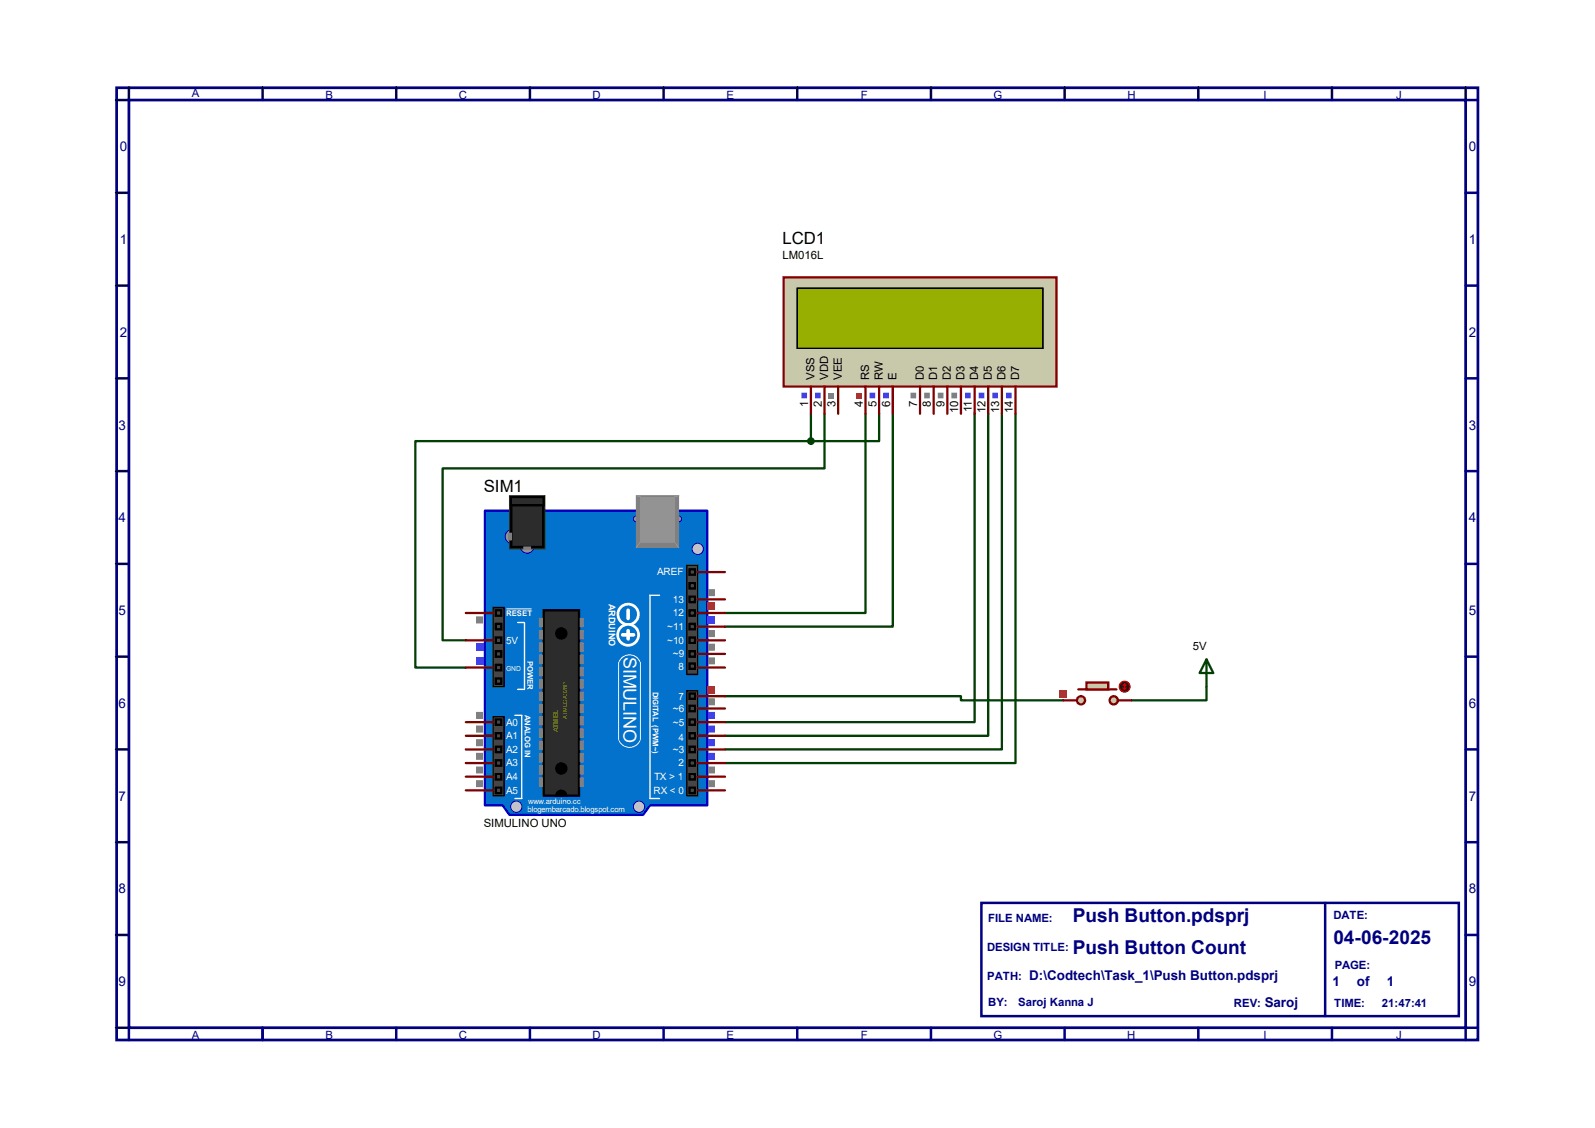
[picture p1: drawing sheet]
<svg xmlns="http://www.w3.org/2000/svg" width="297mm" height="210mm" viewBox="0 0 297 210" stroke-linecap="round" stroke-linejoin="round" font-family="sans-serif">
<path d="M21.7 16.3h253.5v177.3h-253.5zM24 18.6h248.9v172.7h-248.9z" fill="none" stroke="#000080" stroke-width=".51"/>
<g fill="none" stroke="#000080" stroke-width=".47">
<path d="M24 16.3v2.3h-2.3M48.9 16.3v2.3M73.8 16.3v2.3M98.7 16.3v2.3M123.6 16.3v2.3M148.5 16.3v2.3M173.4 16.3v2.3M198.2 16.3v2.3M223.1 16.3v2.3M248 16.3v2.3M272.9 16.3v2.3h2.3M21.7 35.9h2.3"/>
<path d="M272.9 35.9h2.3M21.7 53.2h2.3M272.9 53.2h2.3M21.7 70.4h2.3M272.9 70.4h2.3M21.7 87.7h2.3M272.9 87.7h2.3M21.7 105h2.3M272.9 105h2.3M21.7 122.3h2.3M21.7 139.5h2.3M272.9 122.3h2.3"/>
<path d="M272.9 139.5h2.3M21.7 156.8h2.3M272.9 156.8h2.3M21.7 174.1h2.3M272.9 174.1h2.3M21.7 191.3h2.3v2.3M48.9 191.3v2.3M73.8 191.3v2.3M98.7 191.3v2.3M123.6 191.3v2.3M148.5 191.3v2.3M173.4 191.3v2.3"/>
<path d="M198.2 191.3v2.3M223.1 191.3v2.3M248 191.3v2.3M275.2 191.3h-2.3v2.3"/>
</g>
<g fill="none" stroke="#000" stroke-width=".19">
<path d="M21.5 18.6h2.3M24 16.1v2.3M48.9 16.1v2.3M73.8 16.1v2.3M98.7 16.1v2.3M123.6 16.1v2.3M148.5 16.1v2.3M173.4 16.1v2.3M198.2 16.1l.1 2.3M223.1 16.1l.1 2.3M248 16.1l.1 2.3M272.9 16.1l.1 2.3"/>
<path d="M21.5 35.9h2.3M21.5 53.2h2.3M21.5 70.4h2.3M21.5 87.7h2.3M21.5 105h2.3M21.5 122.3h2.3M21.5 139.5h2.3M21.5 156.8h2.3M21.5 174.1h2.3M21.5 191.3h2.3"/>
</g>
<path d="M182.8 168.1h88.9v21.1h-88.9z" fill="#fff" stroke="#000080" stroke-width=".47"/>
<path d="M246.8 168.1v21.1" fill="none" stroke="#000080" stroke-width=".47"/>
<path d="M151 77v5.1M153.5 77v10.2h-71.1v32h4.3M161.2 77v37.1h-26.2M163.7 77v5.1h-12.7M166.2 77v39.7h-31.2M181.5 77v57.5h-46.5M184 77v60h-49M186.6 77v62.5h-51.6M189.1 77v65.1h-54.1M151 82.1h-73.7v42.2h9.4M135 129.6h43.9v.8h19.1M224.7 127.8v2.6h-14" fill="none" stroke="#004000" stroke-width=".42"/>
<path d="M90.3 95.1h41.4v54.8h-10.7l-1.2 1.8h-24.9l-1.3-1.8h-3.3z" fill="#0272cc" stroke="#0000c0" stroke-width=".42"/>
<path d="M97.7 115.9v12.5M122.8 110.8h-1.8v37.9h1.8M95.9 133.2h1.3v15.5" fill="none" stroke="#fff" stroke-width=".25"/>
<circle cx="117.2" cy="124" r="2.12" fill="#0272cc" stroke="#fff" stroke-width=".19" stroke-dasharray=".4 .1"/>
<circle cx="117.2" cy="137" r="2.16" fill="#0272cc" stroke="#fff" stroke-width=".19"/>
<path d="M114.9 123.5h4.6v14h-4.6z" fill="#0272cc" stroke="#0272cc" stroke-width=".42"/>
<path d="M115.2 123.3v14.5M119.3 123.3v14.5" fill="none" stroke="#fff" stroke-width=".19"/>
<path d="M114.7 137l.7 2.5M115.2 122.5l-.5 1.3M119.3 122.5l.5 1.3M119.8 137l-.5 1.8" fill="none" stroke="#0272cc" stroke-width=".42"/>
<g fill="#0272cc" stroke="#fff" stroke-width=".51">
<circle cx="117" cy="114.4" r="1.91"/>
<circle cx="117" cy="118.2" r="1.95"/>
</g>
<path d="M116 118.2h2M117 113.6v1.5M117 117.4v1.6" fill="none" stroke="#fff" stroke-width=".68"/>
<path d="M96.4 115.9h1.3M96.4 128.4h1.3M95.9 148.7h1.3" fill="none" stroke="#fff" stroke-width=".25"/>
<path d="M94.4 113.4h4.5" fill="none" stroke="#fff" stroke-width=".19"/>
<g fill="#c0c0c0" stroke="#0000c0" stroke-width=".19">
<circle cx="119" cy="150.2" r="1.06"/>
<circle cx="96.1" cy="150.2" r="1.06"/>
<circle cx="129.9" cy="102.2" r="1.06"/>
</g>
<g fill="#464646" stroke="#000" stroke-width=".25">
<path d="M91.8 113.1h2.1v14.7h-2.1z"/>
<path d="M91.8 133.4h2.1v14.8h-2.1z"/>
<path d="M127.9 105.2h2v20.4h-2z"/>
<path d="M127.9 128.6h2v19.6h-2z"/>
</g>
<g fill="#464646" stroke="#000" stroke-width=".42">
<path d="M92.3 113.6h1v1h-1z"/>
<path d="M92.3 116.2h1v1h-1z"/>
<path d="M92.3 118.7h1v1h-1z"/>
<path d="M92.3 121.2h1v1.1h-1z"/>
<path d="M92.3 123.8h1v1h-1z"/>
<path d="M92.3 126.3h1v1h-1z"/>
<path d="M92.3 133.9h1v1.1h-1z"/>
<path d="M92.3 136.5h1v1h-1z"/>
<path d="M92.3 139h1v1h-1z"/>
<path d="M92.3 141.6h1v1h-1z"/>
<path d="M92.3 144.1h1v1h-1z"/>
<path d="M92.3 146.6h1v1.1h-1z"/>
<path d="M128.4 106h1v1h-1z"/>
<path d="M128.4 111.1h1v1h-1z"/>
<path d="M128.4 113.6h1v1h-1z"/>
<path d="M128.4 116.2h1v1h-1z"/>
<path d="M128.4 118.7h1v1h-1z"/>
<path d="M128.4 121.2h1v1.1h-1z"/>
<path d="M128.4 123.5h1v1h-1z"/>
<path d="M128.4 108.5h1v1.1h-1z"/>
<path d="M128.4 129.1h1v1h-1z"/>
<path d="M128.4 131.4h1v1h-1z"/>
<path d="M128.4 133.9h1v1.1h-1z"/>
<path d="M128.4 136.5h1v1h-1z"/>
<path d="M128.4 139h1v1h-1z"/>
<path d="M128.4 141.6h1v1h-1z"/>
<path d="M128.4 144.1h1v1h-1z"/>
<path d="M128.4 146.6h1v1.1h-1z"/>
</g>
<path d="M101.2 113.6h6.6v34.6h-6.6z" fill="#2c2c2c" stroke="#000" stroke-width=".42"/>
<g fill="#000" stroke="#000" stroke-width=".19">
<circle cx="104.5" cy="117.9" r="1.06"/>
<circle cx="104.5" cy="148.2" r="1.06"/>
<circle cx="104.5" cy="143.1" r="1.06"/>
</g>
<path d="M101 148.9h7.1" fill="none" stroke="#0272cc" stroke-width="1.2"/>
<g fill="#939393" stroke="#0000c0" stroke-width=".19">
<circle cx="126.4" cy="96.6" r=".55"/>
<circle cx="118.5" cy="96.6" r=".55"/>
</g>
<path d="M118.5 92.3h7.9v9.6h-7.9z" fill="#808080" stroke="#808080" stroke-width=".19"/>
<path d="M119.3 92.5h6.3v8.4h-6.3z" fill="#939393" stroke="#939393" stroke-width=".19"/>
<path d="M118.5 92.3l.8 .2M126.4 92.3l-.8 .2M119.3 100.9l-.8 1M125.6 100.9l.8 1" fill="none" stroke="#939393" stroke-width=".19"/>
<g fill="#939393" stroke="#0000c0" stroke-width=".19">
<circle cx="98.2" cy="101.7" r="1.31"/>
<circle cx="95.4" cy="99.9" r="1.31"/>
</g>
<path d="M94.9 92.3h6.6v9.9h-6.6z" fill="#000" stroke="#2c2c2c" stroke-width=".19"/>
<g fill="#808080" stroke="#808080" stroke-width=".42">
<path d="M97.7 101.9h1v.3h-1z"/>
<path d="M94.9 99.4h.2v1h-.2z"/>
</g>
<path d="M95.6 93h5.1v8.4h-5.1z" fill="#2c2c2c" stroke="#2c2c2c" stroke-width=".42"/>
<path d="M95.1 92.5h6.1v1.6h-6.1z" fill="#2c2c2c" stroke="#000" stroke-width=".42"/>
<g fill="#808080" stroke="#808080" stroke-width=".25">
<path d="M108.1 115.1h.5v1.6h-.5z"/>
<path d="M108.1 117.4h.5v1.6h-.5z"/>
<path d="M108.1 119.7h.5v1.5h-.5z"/>
<path d="M108.1 122h.5v1.5h-.5z"/>
<path d="M108.1 124.3h.5v1.5h-.5z"/>
<path d="M108.1 126.6h.5v1.5h-.5z"/>
<path d="M108.1 128.9h.5v1.5h-.5z"/>
<path d="M108.1 131.1h.5v1.6h-.5z"/>
<path d="M108.1 133.4h.5v1.6h-.5z"/>
<path d="M108.1 135.7h.5v1.5h-.5z"/>
<path d="M108.1 138h.5v1.5h-.5z"/>
<path d="M108.1 140.3h.5v1.5h-.5z"/>
<path d="M108.1 142.6h.5v1.5h-.5z"/>
<path d="M108.1 144.9h.5v1.5h-.5z"/>
<path d="M100.5 115.1h.5v1.6h-.5z"/>
<path d="M100.5 117.4h.5v1.6h-.5z"/>
<path d="M100.5 119.7h.5v1.5h-.5z"/>
<path d="M100.5 122h.5v1.5h-.5z"/>
<path d="M100.5 124.3h.5v1.5h-.5z"/>
<path d="M100.5 126.6h.5v1.5h-.5z"/>
<path d="M100.5 128.9h.5v1.5h-.5z"/>
<path d="M100.5 131.1h.5v1.6h-.5z"/>
<path d="M100.5 133.4h.5v1.6h-.5z"/>
<path d="M100.5 135.7h.5v1.5h-.5z"/>
<path d="M100.5 138h.5v1.5h-.5z"/>
<path d="M100.5 140.3h.5v1.5h-.5z"/>
<path d="M100.5 142.6h.5v1.5h-.5z"/>
<path d="M100.5 144.9h.5v1.5h-.5z"/>
</g>
<g fill="none" stroke="#800000" stroke-width=".42">
<path d="M86.7 119.2h5.1M86.7 114.1h5.1M129.9 119.2h5.1M129.9 116.7h5.1M129.9 114.1h5.1M129.9 111.6h5.1M129.9 106.5h5.1M86.7 139.5h5.1M86.7 137h5.1M86.7 134.5h5.1M86.7 124.3h5.1M129.9 139.5h5.1"/>
<path d="M129.9 137h5.1M129.9 134.5h5.1M129.9 131.9h5.1M129.9 124.3h5.1M129.9 121.8h5.1M129.9 129.6h5.1M86.7 147.2h5.1M86.7 144.6h5.1M86.7 142.1h5.1M129.9 147.2h5.1M129.9 144.6h5.1M129.9 142.1h5.1"/>
</g>
<path d="M131.8 145.2h1.3v1.4h-1.3zM131.8 142.7h1.3v1.3h-1.3z" fill-rule="evenodd" fill="#808080"/>
<path d="M131.8 140.2h1.3v1.3h-1.3zM131.8 137.6h1.3v1.3h-1.3zM131.8 135.1h1.3v1.3h-1.3zM131.8 132.5h1.3v1.4h-1.3z" fill-rule="evenodd" fill="#4040ff"/>
<path d="M131.8 130h1.3v1.3h-1.3zM131.8 122.4h1.3v1.3h-1.3zM131.8 119.8h1.3v1.4h-1.3zM131.8 117.3h1.3v1.3h-1.3z" fill-rule="evenodd" fill="#808080"/>
<path d="M131.8 114.8h1.3v1.3h-1.3z" fill="#4040ff"/>
<path d="M131.8 112.2h1.3v1.3h-1.3z" fill="#ff4040"/>
<path d="M131.8 109.7h1.3v1.3h-1.3zM88.6 114.8h1.4v1.3h-1.4z" fill-rule="evenodd" fill="#808080"/>
<path d="M131.8 127.7h1.3v1.3h-1.3z" fill="#ff4040"/>
<path d="M88.6 122.4h1.4v1.3h-1.4z" fill="#4040ff"/>
<path d="M88.6 132.5h1.4v1.4h-1.4zM88.6 135.1h1.4v1.3h-1.4zM88.6 137.6h1.4v1.3h-1.4zM88.6 140.2h1.4v1.3h-1.4zM88.6 142.7h1.4v1.3h-1.4zM88.6 145.2h1.4v1.4h-1.4z" fill-rule="evenodd" fill="#808080"/>
<path d="M88.6 119.8h1.4v1.4h-1.4z" fill="#4040ff"/>
<path d="M145.9 51.6h50.8v20.4h-50.8z" fill="#c8c8aa" stroke="#800000" stroke-width=".42"/>
<path d="M148.5 53.7h45.7v11.2h-45.7z" fill="#324600" stroke="#000" stroke-width=".25"/>
<path d="M148.5 53.7h45.7v11.2h-45.7z" fill="#96af00" stroke="#000" stroke-width=".25"/>
<g fill="none" stroke="#800000" stroke-width=".42">
<path d="M151 72v5M153.5 72v5M156.1 72v5M161.2 72v5M163.7 72v5M166.2 72v5M171.3 72v5M173.9 72v5M176.4 72v5M178.9 72v5M181.5 72v5M184 72v5"/>
<path d="M186.6 72v5M189.1 72v5"/>
</g>
<path d="M187.3 73.1h1.1v1.1h-1.1zM184.8 73.1h1v1.1h-1zM182.2 73.1h1.1v1.1h-1.1zM179.7 73.1h1.1v1.1h-1.1z" fill-rule="evenodd" fill="#4040ff"/>
<path d="M177.2 73.1h1v1.1h-1zM174.6 73.1h1.1v1.1h-1.1zM172.1 73.1h1v1.1h-1zM169.5 73.1h1.1v1.1h-1.1z" fill-rule="evenodd" fill="#808080"/>
<path d="M164.5 73.1h1v1.1h-1zM161.9 73.1h1.1v1.1h-1.1z" fill-rule="evenodd" fill="#4040ff"/>
<path d="M159.4 73.1h1v1.1h-1z" fill="#ff4040"/>
<path d="M149.2 73.1h1.1v1.1h-1.1zM151.8 73.1h1v1.1h-1z" fill-rule="evenodd" fill="#4040ff"/>
<path d="M154.3 73.1h1.1v1.1h-1.1z" fill="#808080"/>
<g fill="#c8c8aa" stroke="#800000" stroke-width=".42">
<circle cx="207.4" cy="130.4" r=".76"/>
<circle cx="201.3" cy="130.4" r=".76"/>
</g>
<path d="M200.8 128.4h7.1" fill="none" stroke="#800000" stroke-width=".42"/>
<path d="M202.3 127.1h4.1v1.3h-4.1z" fill="#c8c8aa" stroke="#800000" stroke-width=".42"/>
<path d="M198 130.4h2.5M208.2 130.4h2.5" fill="none" stroke="#800000" stroke-width=".42"/>
<circle cx="209.4" cy="127.8" r="1.02" fill="#400000" stroke="#f00" stroke-width=".21"/>
<path d="M209.2 128.1l.2 .3M209.4 127.3v1.1M209.4 127.3l-.2 .3M209.4 127.3l.3 .3M209.7 128.1l-.3 .3" fill="none" stroke="#f00" stroke-width=".21"/>
<path d="M197.4 128.5h1.3v1.3h-1.3z" fill="#ff4040"/>
<path d="M224.7 122.8l1.2 2.5h-2.5zM224.7 122.8v5" fill="none" stroke="#004000" stroke-width=".42"/>
<circle cx="151" cy="82.1" r=".51" fill="#004000" stroke="#004000" stroke-width=".42"/>
<g font-size="3.6" fill="#000080">
<text x="199.8" y="171.7">Push Button.pdsprj</text>
<text x="199.8" y="177.5">Push Button Count</text>
<text x="248.3" y="175.8">04-06-2025</text>
</g>
<text font-size="3.3" fill="#fff" x="116.1" y="122.3" transform="rotate(90 116.1 122.3)">SIMULINO</text>
<g font-size="3.1">
<text x="145.7" y="45.4">LCD1</text>
<text x="90.1" y="91.5">SIM1</text>
</g>
<g font-size="2.5" fill="#000080">
<text x="22.3" y="28.2">0</text>
<text x="273.5" y="28.2">0</text>
<text x="22.3" y="45.4">1</text>
<text x="273.5" y="45.4">1</text>
<text x="22.3" y="62.7">2</text>
<text x="273.5" y="62.7">2</text>
<text x="22.1" y="80">3</text>
<text x="273.5" y="80">3</text>
<text x="22.1" y="97.2">4</text>
<text x="273.5" y="97.2">4</text>
<text x="22.1" y="114.5">5</text>
<text x="273.5" y="114.5">5</text>
<text x="22.1" y="131.8">6</text>
<text x="273.5" y="131.8">6</text>
<text x="22.1" y="149.1">7</text>
<text x="273.5" y="149.1">7</text>
<text x="22.1" y="166.3">8</text>
<text x="273.5" y="166.3">8</text>
<text x="22.1" y="183.6">9</text>
<text x="191.6" y="182.5">D:\Codtech\Task_1\Push Button.pdsprj</text>
<text x="248.1" y="183.5">1</text>
<text x="252.7" y="183.5">of</text>
<text x="258.3" y="183.5">1</text>
<text x="273.5" y="183.6">9</text>
<text x="235.5" y="187.6">Saroj</text>
</g>
<g font-size="2.1" fill="#000080">
<text x="35.7" y="18.1">A</text>
<text x="60.6" y="18.4">B</text>
<text x="85.5" y="18.4">C</text>
<text x="110.4" y="18.4">D</text>
<text x="135.3" y="18.4">E</text>
<text x="160.3" y="18.4">F</text>
<text x="185" y="18.4">G</text>
<text x="209.9" y="18.4">H</text>
<text x="235.3" y="18.4">I</text>
<text x="260" y="18.4">J</text>
<text x="184" y="171.6">FILE NAME:</text>
<text x="248.3" y="171.1">DATE:</text>
<text x="183.8" y="177">DESIGN TITLE:</text>
<text x="183.9" y="182.4">PATH:</text>
<text x="248.5" y="180.5">PAGE:</text>
<text x="184" y="187.3">BY:</text>
<text x="189.6" y="187.3">Saroj Kanna J</text>
<text x="229.8" y="187.5">REV:</text>
<text x="248.5" y="187.5">TIME:</text>
<text x="257.3" y="187.5">21:47:41</text>
<text x="35.7" y="193.4">A</text>
<text x="60.6" y="193.4">B</text>
<text x="85.5" y="193.4">C</text>
<text x="110.4" y="193.4">D</text>
<text x="135.3" y="193.4">E</text>
<text x="160.3" y="193.4">F</text>
<text x="185" y="193.4">G</text>
<text x="209.9" y="193.4">H</text>
<text x="235.3" y="193.4">I</text>
<text x="260" y="193.4">J</text>
</g>
<g font-size="2.1">
<text x="145.7" y="48.3">LM016L</text>
<text x="151.7" y="70.7" transform="rotate(-90 151.7 70.7)">VSS</text>
<text x="154.2" y="70.7" transform="rotate(-90 154.2 70.7)">VDD</text>
<text x="156.8" y="70.7" transform="rotate(-90 156.8 70.7)">VEE</text>
<text x="161.8" y="70.7" transform="rotate(-90 161.8 70.7)">RS</text>
<text x="164.4" y="70.7" transform="rotate(-90 164.4 70.7)">RW</text>
<text x="166.9" y="70.7" transform="rotate(-90 166.9 70.7)">E</text>
<text x="172" y="70.7" transform="rotate(-90 172 70.7)">D0</text>
<text x="174.5" y="70.7" transform="rotate(-90 174.5 70.7)">D1</text>
<text x="177.1" y="70.7" transform="rotate(-90 177.1 70.7)">D2</text>
<text x="179.6" y="70.7" transform="rotate(-90 179.6 70.7)">D3</text>
<text x="182.2" y="70.7" transform="rotate(-90 182.2 70.7)">D4</text>
<text x="184.7" y="70.7" transform="rotate(-90 184.7 70.7)">D5</text>
<text x="187.2" y="70.7" transform="rotate(-90 187.2 70.7)">D6</text>
<text x="189.8" y="70.7" transform="rotate(-90 189.8 70.7)">D7</text>
<text x="150.5" y="75.7" transform="rotate(-90 150.5 75.7)">1</text>
<text x="153" y="75.7" transform="rotate(-90 153 75.7)">2</text>
<text x="155.6" y="75.7" transform="rotate(-90 155.6 75.7)">3</text>
<text x="160.7" y="75.7" transform="rotate(-90 160.7 75.7)">4</text>
<text x="163.2" y="75.7" transform="rotate(-90 163.2 75.7)">5</text>
<text x="165.7" y="75.7" transform="rotate(-90 165.7 75.7)">6</text>
<text x="170.8" y="75.7" transform="rotate(-90 170.8 75.7)">7</text>
<text x="173.4" y="75.7" transform="rotate(-90 173.4 75.7)">8</text>
<text x="175.9" y="75.7" transform="rotate(-90 175.9 75.7)">9</text>
<text x="178.4" y="76.8" transform="rotate(-90 178.4 76.8)">10</text>
<text x="181" y="76.7" transform="rotate(-90 181 76.7)">11</text>
<text x="183.5" y="76.8" transform="rotate(-90 183.5 76.8)">12</text>
<text x="186.1" y="76.8" transform="rotate(-90 186.1 76.8)">13</text>
<text x="188.6" y="76.8" transform="rotate(-90 188.6 76.8)">14</text>
<text x="222.1" y="121">5V</text>
<text x="90.1" y="153.9">SIMULINO UNO</text>
</g>
<g font-size="1.9" fill="#fff">
<text x="122.3" y="107.1">AREF</text>
<text x="125.3" y="112.2">13</text>
<text x="94.2" y="119.8">5V</text>
<text x="124.2" y="117.3">~11</text>
<text x="124.2" y="119.8">~10</text>
<text x="125.3" y="114.8">12</text>
<text x="125.3" y="122.4">~9</text>
<text x="126.4" y="124.7">8</text>
<text x="126.4" y="130.3">7</text>
<text x="94.2" y="135.1">A0</text>
<text x="94.2" y="137.6">A1</text>
<text x="125.3" y="132.5">~6</text>
<text x="125.3" y="135.1">~5</text>
<text x="126.4" y="137.9">4</text>
<text x="94.2" y="140.2">A2</text>
<text x="94.2" y="142.7">A3</text>
<text x="125.3" y="140.2">~3</text>
<text x="126.4" y="142.7">2</text>
<text x="94.2" y="145.2">A4</text>
<text x="94.2" y="147.8">A5</text>
<text x="121.7" y="147.8">RX &lt; 0</text>
<text x="121.8" y="145.2">TX &gt; 1</text>
</g>
<text font-size="1.7" fill="#fff" x="113.4" y="112.5" transform="rotate(90 113.4 112.5)">ARDUINO</text>
<g font-size="1.4" fill="#fff">
<text x="94.2" y="114.7">RESET</text>
<text x="98.2" y="123.1" transform="rotate(90 98.2 123.1)">POWER</text>
<text x="121.6" y="128.8" transform="rotate(90 121.6 128.8)">DIGITAL (PWM~)</text>
<text x="97.7" y="133.1" transform="rotate(90 97.7 133.1)">ANALOG IN</text>
<text x="98.3" y="149.7">www.arduino.cc</text>
<text x="98.3" y="151.3">blogembarcado.blogspot.com</text>
</g>
<text font-size="1.3" fill="#fff" x="94.2" y="125">GND</text>
<text font-size="1.3" fill="#808000" x="103.9" y="136.3" transform="rotate(-90 103.9 136.3)">ATMEL</text>
<text font-size="1.1" fill="#808000" x="105.6" y="133.8" transform="rotate(-90 105.6 133.8)">ATMEGA328P</text>
</svg>
